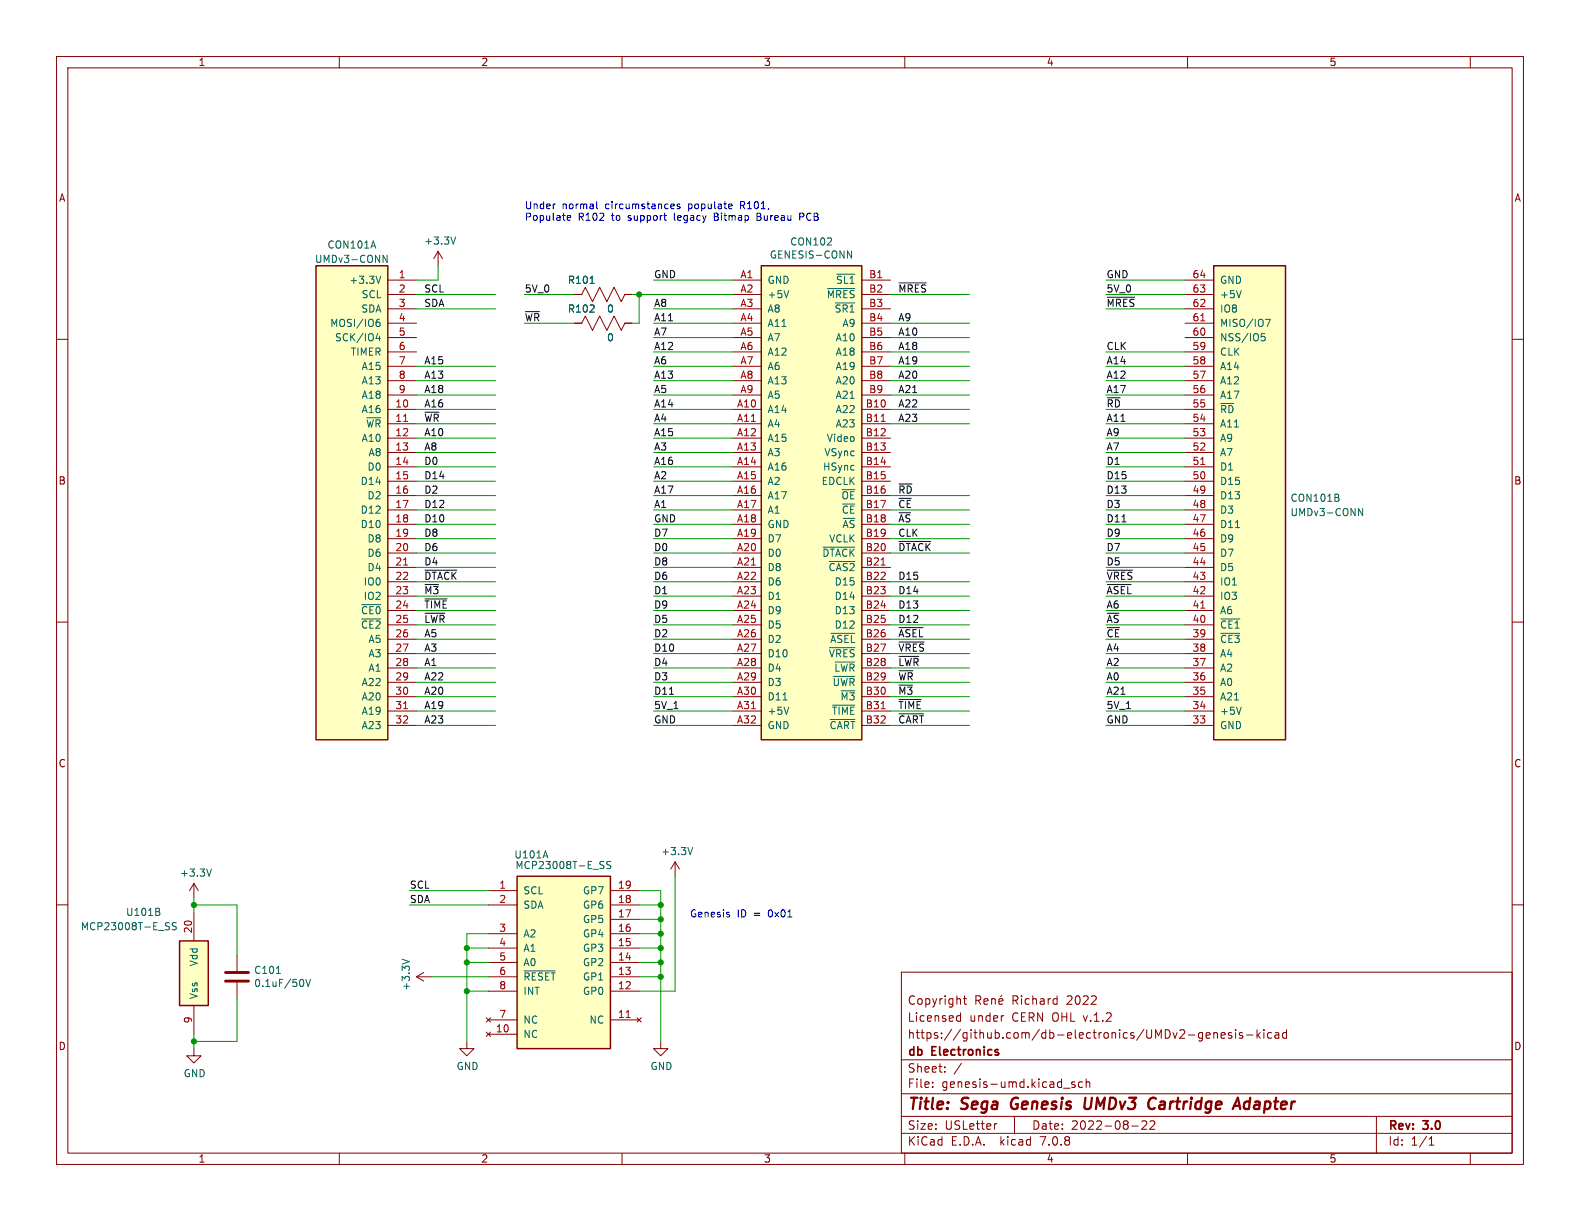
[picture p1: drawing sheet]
<svg xmlns="http://www.w3.org/2000/svg" width="279mm" height="216mm" viewBox="0 0 279 216" stroke-linecap="round" stroke-linejoin="round" font-family="sans-serif">
<g fill="none" stroke="#840000" stroke-width=".18">
<path d="M10 10h259.4v195.9h-259.4zM12 12h255.4v191.9h-255.4zM60 10v2M110 10v2M160 10v2M210 10v2M260 10v2M10 60h2M68.6 49.5h5.1M68.6 52.1h5.1M68.6 54.6h5.1M68.6 57.2h5.1"/>
<path d="M68.6 59.7h5.1M77.5 44.5l-.8 1.2M77.5 44.5v2.5M77.5 44.5l.7 1.2M101.6 52.1h1.3l.6-1.3 1.3 2.5 1.2-2.5 1.3 2.5 1.3-2.5 1.3 2.5 .6-1.2h1.3M101.6 57.2h1.3l.6-1.3 1.3 2.5 1.2-2.5 1.3 2.5 1.3-2.5 1.3 2.5 .6-1.2h1.3M129.5 49.5h5.1M129.5 52.1h5.1M129.5 54.6h5.1M129.5 57.2h5.1M129.5 59.7h5.1M152.4 49.5h5.1"/>
<path d="M152.4 52.1h5.1M152.4 54.6h5.1M152.4 57.2h5.1M152.4 59.7h5.1M209.5 49.5h5.1M209.5 52.1h5.1M209.5 54.6h5.1M209.5 57.2h5.1M209.5 59.7h5.1M267.4 60h2M68.6 72.4h5.1M68.6 74.9h5.1"/>
<path d="M68.6 77.5h5.1M68.6 62.2h5.1M68.6 64.8h5.1M68.6 67.3h5.1M68.6 69.9h5.1M129.5 72.4h5.1M129.5 74.9h5.1M129.5 77.5h5.1M129.5 62.2h5.1M129.5 64.8h5.1M129.5 67.3h5.1M129.5 69.9h5.1"/>
<path d="M152.4 72.4h5.1M152.4 74.9h5.1M152.4 77.5h5.1M152.4 62.2h5.1M152.4 64.8h5.1M152.4 67.3h5.1M152.4 69.9h5.1M209.5 72.4h5.1M209.5 74.9h5.1M209.5 77.5h5.1M209.5 62.2h5.1M209.5 64.8h5.1"/>
<path d="M209.5 67.3h5.1M209.5 69.9h5.1M68.6 80h5.1M68.6 82.6h5.1M68.6 85.1h5.1M68.6 87.6h5.1M68.6 90.2h5.1M68.6 92.7h5.1M68.6 95.3h5.1M68.6 97.8h5.1M129.5 80h5.1M129.5 82.6h5.1"/>
<path d="M129.5 85.1h5.1M129.5 87.6h5.1M129.5 90.2h5.1M129.5 92.7h5.1M129.5 95.3h5.1M129.5 97.8h5.1M152.4 80h5.1M152.4 82.6h5.1M152.4 85.1h5.1M152.4 87.6h5.1M152.4 90.2h5.1M152.4 92.7h5.1"/>
<path d="M152.4 95.3h5.1M152.4 97.8h5.1M209.5 80h5.1M209.5 82.6h5.1M209.5 85.1h5.1M209.5 87.6h5.1M209.5 90.2h5.1M209.5 92.7h5.1M209.5 95.3h5.1M209.5 97.8h5.1M10 110h2M68.6 100.3h5.1"/>
<path d="M68.6 102.9h5.1M68.6 105.4h5.1M68.6 108h5.1M68.6 110.5h5.1M68.6 113h5.1M68.6 115.6h5.1M68.6 118.1h5.1M129.5 100.3h5.1M129.5 102.9h5.1M129.5 105.4h5.1M129.5 108h5.1M129.5 110.5h5.1"/>
<path d="M129.5 113h5.1M129.5 115.6h5.1M129.5 118.1h5.1M152.4 100.3h5.1M152.4 102.9h5.1M152.4 105.4h5.1M152.4 108h5.1M152.4 110.5h5.1M152.4 113h5.1M152.4 115.6h5.1M152.4 118.1h5.1M209.5 100.3h5.1"/>
<path d="M209.5 102.9h5.1M209.5 105.4h5.1M209.5 108h5.1M209.5 110.5h5.1M209.5 113h5.1M209.5 115.6h5.1M209.5 118.1h5.1M267.4 110h2M68.6 120.7h5.1M68.6 123.2h5.1M68.6 125.7h5.1M68.6 128.3h5.1"/>
<path d="M129.5 120.7h5.1M129.5 123.2h5.1M129.5 125.7h5.1M129.5 128.3h5.1M152.4 120.7h5.1M152.4 123.2h5.1M152.4 125.7h5.1M152.4 128.3h5.1M209.5 120.7h5.1M209.5 123.2h5.1M209.5 125.7h5.1M209.5 128.3h5.1"/>
<path d="M10 160h2M34.3 156.2l-.8 1.3M34.3 156.2v2.6M34.3 156.2l.8 1.3M86.4 157.5h5M107.9 157.5h5.1M119.4 152.4l-.8 1.3M119.4 152.4v2.5M119.4 152.4l.7 1.3M267.4 160h2M34.3 161.3v5.1M34.3 177.8v5.1"/>
<path d="M41.9 168.9v2.8M41.9 173.7v2.8M73.7 172.7h2.5M73.7 172.7l1.2 .8M74.9 172l-1.2 .7M86 180l.7 .7M86.4 175.3h5M86.4 172.7h5M86.4 170.2h5M86.4 167.6h5M86.4 165.1h5M86.4 160h5"/>
<path d="M86.7 180l-.7 .7M107.9 175.3h5.1M107.9 172.7h5.1M107.9 170.2h5.1M107.9 167.6h5.1M107.9 165.1h5.1M107.9 162.6h5.1M107.9 160h5.1M112.6 180l.8 .7M113.4 180l-.8 .7M159.4 171.9h108v32h-108zM169.3 179.7h.6"/>
<path d="M169.9 179.1v1.5M170.4 176.6h.5M170.6 176.1v1.3l.3 .2M172.6 176.9l.7-.1 .1-.2v-.4l-.3-.1h-.5v1.5M172.9 176.9l.5 .7M174 177.1l.7-.2-.1-.2-.4-.1-.2 .2 .1 .7h.5M175.4 176.7l.2-.1 .3 .1 .1 .9M175.4 176.6v1M176.6 177.1l.8-.2-.1-.2-.4-.1-.3 .2 .1 .7h.6M177.1 176l-.2 .2M177.4 179.6h.1M186.8 176.6l.1 .1"/>
<path d="M186.9 176.1v1.5M186.9 177.5l-.1 .1M34.3 185.4v1.3h1.3l-1.3 1.3-1.3-1.3h1.3M82.5 184.2v1.2h1.3l-1.3 1.3-1.2-1.3h1.2M86 182.5l.7 .8M86.4 182.9h5M86.4 180.3h5M86.7 182.5l-.7 .8M107.9 180.3h5.1M116.8 184.2v1.2h1.3l-1.3 1.3-1.2-1.3h1.2M159.4 197.4h108M159.4 193.4h108"/>
<path d="M159.4 187.4h108M164.9 192.1v.2M164.9 191.4v.1M167.1 189.4v.2M167.1 188.7v.1M169.3 180.5h.6M170 188l-1.3 1.9M176.3 198.7l-.3 .1M179.4 197.4v3M188.1 192.4h1.1M190.1 191.4l-.4-.1-.2 .2 .1 .2 .5 .2v.3h-.6M191.4 191.4l-.4-.1-.3 .3v.4l.2 .2h.5"/>
<path d="M192.1 191.4l.2-.1 .3 .1 .1 .9M192.1 190.8v1.5M200.1 199.1h1.2M201.9 198.3l.6-.1 .2 .1 .1 .3-.9 1.1h.9M203.4 198.3l.5-.1 .2 .1 .1 .3-.9 1.1h.9M212.1 183.5h.5M212.1 182.7h.5M212.6 182.6v1.2l-.2 .3-.4-.1M213.3 183.1l.7-.2-.1-.2-.4-.1-.2 .2 .1 .7h.5M214.6 182.7l.3-.1 .3 .1 .1 .9M214.6 182.6v1M215.9 183.1l.7-.2v-.2l-.5-.1-.2 .2 .1 .7h.6"/>
<path d="M217.8 182.7l-.4-.1-.2 .2 .1 .2 .5 .2v.3h-.6M218.5 182.1v.1M218.5 182.6v1M219.7 182.7l-.3-.1-.3 .2 .1 .2 .5 .2v.3h-.6M220.4 183h1.2M222.3 182.1v1.5M222.4 183l.5 .6M222.9 182.6l-.6 .6M223.5 182.1v.1M223.5 182.6v1M224.9 182.7l-.5-.1-.3 .3v.4l.2 .2h.6M225.5 182.7h.6v.9"/>
<path d="M226.1 182.9l-.5 .1a.29 .29 0 0 0-.2 .3 .29 .29 0 0 0 .2 .3l.5-.1M227.5 182.7l-.4-.1-.3 .3v.4l.1 .2h.6M227.5 182.1v1.5M243.4 197.4v6.5M60 203.9v2M110 203.9v2M159.4 200.4h108M160 203.9v2M210 203.9v2M252.7 202.5h.9M252.7 201.4l.4-.4v1.5M260 203.9v2"/>
</g>
<path d="M179.1 194.4a1.27 1.27 0 0 0-.1 1.6M191.9 194.1l-.2 1.6 .2 .3a.66 .66 0 0 0 .9-.1M203.9 194.1l.5 .2M204.2 195.9l-.4 .2M218.2 195.5h1M218.9 194.1l.4 2M220.8 194.8a.66 .66 0 0 0-.8 .4v.7l.3 .2h.4" fill="none" stroke="#840000" stroke-width=".4"/>
<g fill="#ffffc2" stroke="#ffffc2" stroke-width=".18">
<path d="M134.6 47h17.8v83.8h-17.8z"/>
<path d="M55.9 47h12.7v83.8h-12.7z"/>
<path d="M91.4 154.9h16.5v30.5h-16.5z"/>
<path d="M214.6 47h12.7v83.8h-12.7z"/>
<path d="M31.7 166.4h5.1v11.4h-5.1z"/>
</g>
<path d="M55.9 47h12.7v83.8h-12.7zM134.6 47h17.8v83.8h-17.8zM214.6 47h12.7v83.8h-12.7zM91.4 154.9h16.5v30.5h-16.5zM31.7 166.4h5.1v11.4h-5.1z" fill="none" stroke="#840000" stroke-width=".25"/>
<g fill="none" stroke="#006464" stroke-width=".18">
<path d="M66.6 57l.4-.1 .2 .3-.1 .5h-.5M66.8 58.9l-.3 .9h.8M67.1 56.5l-.4 .1M67.1 59.4v.9M67.3 48.8l-.4 1.3M67.7 45.1l.8 1.3v-1.3M80.6 41.9l-.5 1.3M104.4 50.1h.7M139.5 51.4l-.4 1.2M146.3 43.3h.7M146.3 51h4.9M147 42.2v.4"/>
<path d="M147.7 53.6h3.5M148 48.5h3.2M149.9 44.4l.7 1.2v-1.2M219.5 51.4l-.4 1.2M223.1 59h.6M223.1 59.5h.4l.2 .2-.1 .5h-.5M223.8 56.5h.8l-.5 1.2M215.9 71.3h2.3M145.5 96.7h5.7M146.6 99.3h4.6M218.5 93.3h.7M236.7 88l.1 .2-.1 .4"/>
<path d="M236.7 87.5v.4M240.2 89.9l.8 1.3v-1.3M64 106.9h3.3M64 109.4h3.3M146.7 114.5h4.5M146.9 112h4.3M147.4 119.6h3.8M147.7 117.1h3.5M215.9 112h3.3M215.9 109.4h3.3M138.5 123.8h.7M139.5 125l-.4 1.3"/>
<path d="M146.8 127.2h4.4M147.2 124.7h4M219.5 125l-.4 1.3M37.4 153.7l-.4 1.2M96.5 150.4l.4 1.3M106.3 152.3l.5 .1M106.6 153l.2 .2-.2 .4M108 152.4l-.5-.1-.2 .1v.4l.6 .2 .1 .3-.2 .3-.5-.1M122.5 149.9l-.4 1.2M28 161.2l.3 .2-.1 .3-.2 .2M28.1 160.7l.1 .1-.1 .3M29.5 163.1l.5 .1"/>
<path d="M29.7 163.8l.3 .2-.3 .4M31.2 163.2l-.5-.1-.3 .3 .2 .3 .5 .2v.4l-.2 .1-.5-.1M48.9 172.1h.7M53.5 173.2l.2 .5-.2 .7M54.1 173.2l.4 1.2 .4-1.2M71.1 169.6l1.3 .4M92.7 171.7h5.5"/>
</g>
<path d="M212.3 56.7h.8M71.4 74.5h.7M155.8 74.5h.7M71.4 99.9h.7M155.8 99.9h.7M212.3 82.1h.8M212.3 107.5h.8M71.4 125.3h.7M155.8 125.3h.7M110.7 179.9h.8" fill="none" stroke="#a90000" stroke-width=".18"/>
<path d="M39.9 173.5h4M39.9 172h4" fill="none" stroke="#840000" stroke-width=".51"/>
<g fill="none" stroke="#0f0f0f" stroke-width=".18">
<path d="M159 50h4.8M195.8 52.6h4.8M159 95.7h5.6M198.4 92.3h.7M75.2 100.8h5.6M75.2 108.4h3.5M75.2 105.9h3.9M159 113.5h4.4M159 116.1h3.5M159 111h4.2M195.8 103.4h4.2M195.8 100.8h4.5"/>
<path d="M118.4 122.8h.7M159 126.2h4.3M159 123.7h3.9"/>
</g>
<g fill="none" stroke="#0000c2" stroke-width=".18">
<path d="M98.1 36.1h.1M100.3 38.5l.6-.1v-.2l-.4-.1-.2 .2 .1 .6h.5M105.5 35.6v1.1l.2 .2M117.4 38.1h.4M117.7 39h.1M118.8 36.1h.4v.3l-.6 .1M119.2 36.9h-.4M120.2 36.1h-.3l-.2 .1 .1 .2 .4 .1v.4h-.5M126.3 37.7v1.3h.5M126.3 38.3h.4M129.3 36.1l.2 .3-.6 .1M129.4 36.9h-.1"/>
<path d="M133.9 37.7v1.3h.5M133.9 38.3h.4M142 37.7h-.6v1.3M142 38.3l-.6 .1M128.9 161.7l.1 .2-.1 .2M128.9 161.3l.1 .1"/>
</g>
<g fill="none" stroke="#009600" stroke-width=".18">
<path d="M73.7 54.6h13.9M73.7 52.1h13.9M77.5 47v2.5h-3.8M92.7 52.1h8.9M92.7 57.2h8.9M111.8 52.1h17.7M113 52.1v5.1h-1.2M115.6 54.6h13.9M115.6 49.5h13.9M115.6 59.7h13.9M115.6 57.2h13.9M157.5 52.1h13.9"/>
<path d="M157.5 59.7h13.9M157.5 57.2h13.9M195.6 54.6h13.9M195.6 52.1h13.9M195.6 49.5h13.9M73.7 77.5h13.9M73.7 64.8h13.9M73.7 67.3h13.9M73.7 69.9h13.9M73.7 72.4h13.9M73.7 74.9h13.9M115.6 77.5h13.9"/>
<path d="M115.6 64.8h13.9M115.6 62.2h13.9M115.6 67.3h13.9M115.6 69.9h13.9M115.6 72.4h13.9M115.6 74.9h13.9M157.5 64.8h13.9M157.5 62.2h13.9M157.5 67.3h13.9M157.5 69.9h13.9M157.5 72.4h13.9M157.5 74.9h13.9"/>
<path d="M195.6 77.5h13.9M195.6 64.8h13.9M195.6 62.2h13.9M195.6 67.3h13.9M195.6 69.9h13.9M195.6 72.4h13.9M195.6 74.9h13.9M73.7 97.8h13.9M73.7 82.6h13.9M73.7 80h13.9M73.7 87.6h13.9M73.7 90.2h13.9"/>
<path d="M73.7 85.1h13.9M73.7 95.3h13.9M73.7 92.7h13.9M115.6 97.8h13.9M115.6 82.6h13.9M115.6 80h13.9M115.6 87.6h13.9M115.6 90.2h13.9M115.6 85.1h13.9M115.6 95.3h13.9M115.6 92.7h13.9M157.5 97.8h13.9"/>
<path d="M157.5 87.6h13.9M157.5 90.2h13.9M157.5 95.3h13.9M157.5 92.7h13.9M195.6 97.8h13.9M195.6 82.6h13.9M195.6 80h13.9M195.6 87.6h13.9M195.6 90.2h13.9M195.6 85.1h13.9M195.6 95.3h13.9M195.6 92.7h13.9"/>
<path d="M73.7 102.9h13.9M73.7 100.3h13.9M73.7 115.6h13.9M73.7 118.1h13.9M73.7 110.5h13.9M73.7 108h13.9M73.7 113h13.9M73.7 105.4h13.9M115.6 102.9h13.9M115.6 100.3h13.9M115.6 115.6h13.9M115.6 118.1h13.9"/>
<path d="M115.6 110.5h13.9M115.6 108h13.9M115.6 113h13.9M115.6 105.4h13.9M157.5 102.9h13.9M157.5 115.6h13.9M157.5 118.1h13.9M157.5 110.5h13.9M157.5 108h13.9M157.5 113h13.9M157.5 105.4h13.9M195.6 102.9h13.9"/>
<path d="M195.6 100.3h13.9M195.6 115.6h13.9M195.6 118.1h13.9M195.6 110.5h13.9M195.6 108h13.9M195.6 113h13.9M195.6 105.4h13.9M73.7 120.7h13.9M73.7 123.2h13.9M73.7 125.7h13.9M73.7 128.3h13.9M115.6 120.7h13.9"/>
<path d="M115.6 123.2h13.9M115.6 125.7h13.9M115.6 128.3h13.9M157.5 120.7h13.9M157.5 123.2h13.9M157.5 125.7h13.9M157.5 128.3h13.9M195.6 120.7h13.9M195.6 123.2h13.9M195.6 125.7h13.9M195.6 128.3h13.9M34.3 158.8v2.5"/>
<path d="M72.4 157.5h14M113 157.5h3.8v26.7M119.4 154.9v20.4h-6.4M34.3 160h7.6v8.9M41.9 176.5v7.7h-7.6M72.4 160h14M76.2 172.7h10.2M82.5 167.6h3.9M82.5 170.2h3.9M82.5 175.3h3.9M86.4 165.1h-3.9v19.1M113 160h3.8"/>
<path d="M113 162.6h3.8M113 165.1h3.8M113 167.6h3.8M113 172.7h3.8M113 170.2h3.8M34.3 182.9v2.5"/>
</g>
<g fill="#009600" stroke="#009600" stroke-width=".18">
<circle cx="116.8" cy="162.6" r=".46"/>
<circle cx="116.8" cy="160" r=".46"/>
<circle cx="116.8" cy="172.7" r=".46"/>
<circle cx="116.8" cy="170.2" r=".46"/>
<circle cx="116.8" cy="167.6" r=".46"/>
<circle cx="116.8" cy="165.1" r=".46"/>
<circle cx="34.3" cy="160" r=".46"/>
<circle cx="82.5" cy="167.6" r=".46"/>
<circle cx="82.5" cy="170.2" r=".46"/>
<circle cx="34.3" cy="184.2" r=".46"/>
<circle cx="82.5" cy="175.3" r=".46"/>
<circle cx="113" cy="52.1" r=".46"/>
</g>
<g font-size="2.8" fill="#840000">
<text x="160.4" y="196.8">Title:</text>
<text x="170.1" y="196.8">Sega</text>
<text x="179.6" y="196.8">Genesis</text>
<text x="193.4" y="196.8">UMDv3</text>
<text x="205.5" y="196.8">Cartridge</text>
<text x="221.5" y="196.8">Adapter</text>
</g>
<g font-size="2.1" fill="#840000">
<text x="160.4" y="177.9">Copyright</text>
<text x="179" y="177.9">Richard</text>
<text x="188.8" y="177.9">2022</text>
<text x="160.4" y="183.9">https://github.com/db-electronics/UMDv2-genesis-kicad</text>
<text x="160.4" y="180.9">Licensed</text>
<text x="171.4" y="180.9">under</text>
<text x="179" y="180.9">CERN OHL v.1.2</text>
<text x="160.4" y="189.9">Sheet:</text>
<text x="160.4" y="187.1">db</text>
<text x="164.9" y="187.1">Electronics</text>
<text x="160.4" y="192.6">File:</text>
<text x="166.5" y="192.6">genesis-umd.kicad_sch</text>
<text x="160.4" y="202.8">KiCad</text>
<text x="160.4" y="200">Size:</text>
<text x="167.1" y="200">USLetter</text>
<text x="168.1" y="202.8">E.D.A.</text>
<text x="177" y="202.8">kicad</text>
<text x="182.4" y="200">Date:</text>
<text x="184.2" y="202.8">7.0.8</text>
<text x="189.4" y="200">2022-08-22</text>
<text x="245.4" y="200.2">Rev:</text>
<text x="245.4" y="202.8">Id:</text>
<text x="249.5" y="202.8">1/1</text>
<text x="251.8" y="200.2">3.0</text>
</g>
<g font-size="1.8" fill="#840000">
<text x="35" y="11.9">1</text>
<text x="85" y="11.9">2</text>
<text x="135" y="11.9">3</text>
<text x="185" y="11.9">4</text>
<text x="235" y="11.9">5</text>
<text x="10.3" y="35.9">A</text>
<text x="267.7" y="35.9">A</text>
<text x="10.3" y="85.9">B</text>
<text x="267.7" y="85.9">B</text>
<text x="10.3" y="135.9">C</text>
<text x="267.7" y="135.9">C</text>
<text x="10.3" y="185.9">D</text>
<text x="267.7" y="185.9">D</text>
<text x="35" y="205.8">1</text>
<text x="85" y="205.8">2</text>
<text x="135" y="205.8">3</text>
<text x="185" y="205.8">4</text>
<text x="235" y="205.8">5</text>
</g>
<g font-size="1.8" fill="#0000c2">
<text x="92.7" y="37.1">Under</text>
<text x="92.7" y="39.1">Populate</text>
<text x="99.4" y="37.1">normal</text>
<text x="102.2" y="39.1">R102</text>
<text x="107.1" y="37.1">circumstances</text>
<text x="108.3" y="39.1">to</text>
<text x="111.3" y="39.1">support</text>
<text x="119.6" y="39.1">legacy</text>
<text x="122" y="37.1">populate</text>
<text x="126.9" y="39.1">Bitmap</text>
<text x="131.4" y="37.1">R101,</text>
<text x="134.7" y="39.1">Bureau</text>
<text x="142.5" y="39.1">PCB</text>
<text x="121.9" y="162.3">Genesis</text>
<text x="130.3" y="162.3">ID</text>
<text x="133.4" y="162.3">=</text>
<text x="136.1" y="162.3">0x01</text>
</g>
<g font-size="1.8" fill="#006464">
<text x="55.6" y="46.7">UMDv3-CONN</text>
<text x="57.8" y="44.2">CON101A</text>
<text x="74.9" y="43.5">+3.3V</text>
<text x="136" y="45.9">GENESIS-CONN</text>
<text x="139.6" y="43.6">CON102</text>
<text x="61.7" y="50.4">+3.3V</text>
<text x="63.9" y="52.9">SCL</text>
<text x="100.3" y="50.4">R101</text>
<text x="135.6" y="50.4">GND</text>
<text x="135.6" y="52.9">+5V</text>
<text x="146.1" y="52.9">~{MRES}</text>
<text x="147.7" y="50.4">~{SL1}</text>
<text x="215.6" y="52.9">+5V</text>
<text x="215.6" y="50.4">GND</text>
<text x="58.3" y="58">MOSI/IO6</text>
<text x="63.8" y="55.5">SDA</text>
<text x="100.3" y="55.5">R102</text>
<text x="107.2" y="55.5">0</text>
<text x="135.6" y="55.5">A8</text>
<text x="135.6" y="58">A11</text>
<text x="147.5" y="55.5">~{SR1}</text>
<text x="148.9" y="58">A9</text>
<text x="215.6" y="58">MISO/IO7</text>
<text x="215.6" y="55.5">IO8</text>
<text x="59.1" y="60.6">SCK/IO4</text>
<text x="61.9" y="63.1">TIMER</text>
<text x="63.9" y="65.6">A15</text>
<text x="107.2" y="60.6">0</text>
<text x="135.6" y="60.6">A7</text>
<text x="135.6" y="63.1">A12</text>
<text x="135.6" y="65.6">A6</text>
<text x="147.7" y="60.6">A10</text>
<text x="147.7" y="63.1">A18</text>
<text x="147.7" y="65.6">A19</text>
<text x="215.6" y="65.6">A14</text>
<text x="215.6" y="63.1">CLK</text>
<text x="215.6" y="60.6">NSS/IO5</text>
<text x="63.9" y="68.2">A13</text>
<text x="63.9" y="70.7">A18</text>
<text x="135.6" y="68.2">A13</text>
<text x="135.6" y="70.7">A5</text>
<text x="147.7" y="68.2">A20</text>
<text x="147.7" y="70.7">A21</text>
<text x="215.6" y="70.7">A17</text>
<text x="215.6" y="68.2">A12</text>
<text x="63.9" y="73.3">A16</text>
<text x="64.6" y="75.8">~{WR}</text>
<text x="135.6" y="73.3">A14</text>
<text x="135.6" y="75.8">A4</text>
<text x="147.7" y="73.3">A22</text>
<text x="147.7" y="75.8">A23</text>
<text x="215.6" y="75.8">A11</text>
<text x="215.6" y="73.3">~{RD}</text>
<text x="63.9" y="78.3">A10</text>
<text x="64.9" y="83.4">D0</text>
<text x="65.1" y="80.9">A8</text>
<text x="135.6" y="78.3">A15</text>
<text x="135.6" y="80.9">A3</text>
<text x="135.6" y="83.4">A16</text>
<text x="145.4" y="83.4">HSync</text>
<text x="145.7" y="80.9">VSync</text>
<text x="146.1" y="78.3">Video</text>
<text x="215.6" y="83.4">D1</text>
<text x="215.6" y="80.9">A7</text>
<text x="215.6" y="78.3">A9</text>
<text x="63.7" y="86">D14</text>
<text x="64.9" y="88.5">D2</text>
<text x="135.6" y="86">A2</text>
<text x="135.6" y="88.5">A17</text>
<text x="145.2" y="86">EDCLK</text>
<text x="148.7" y="88.5">~{OE}</text>
<text x="215.6" y="88.5">D13</text>
<text x="215.6" y="86">D15</text>
<text x="228.1" y="88.9">CON101B</text>
<text x="63.7" y="91">D12</text>
<text x="63.7" y="93.6">D10</text>
<text x="135.6" y="91">A1</text>
<text x="135.6" y="93.6">GND</text>
<text x="148.8" y="91">~{CE}</text>
<text x="148.9" y="93.6">~{AS}</text>
<text x="215.6" y="93.6">D11</text>
<text x="215.6" y="91">D3</text>
<text x="228.1" y="91.5">UMDv3-CONN</text>
<text x="64.9" y="96.1">D8</text>
<text x="64.9" y="98.7">D6</text>
<text x="64.9" y="101.2">D4</text>
<text x="135.6" y="96.1">D7</text>
<text x="135.6" y="98.7">D0</text>
<text x="135.6" y="101.2">D8</text>
<text x="145.3" y="98.7">~{DTACK}</text>
<text x="146.4" y="101.2">~{CAS2}</text>
<text x="146.5" y="96.1">VCLK</text>
<text x="215.6" y="101.2">D5</text>
<text x="215.6" y="98.7">D7</text>
<text x="215.6" y="96.1">D9</text>
<text x="64.2" y="103.7">IO0</text>
<text x="64.2" y="106.3">IO2</text>
<text x="135.6" y="103.7">D6</text>
<text x="135.6" y="106.3">D1</text>
<text x="147.5" y="103.7">D15</text>
<text x="147.5" y="106.3">D14</text>
<text x="215.6" y="106.3">IO3</text>
<text x="215.6" y="103.7">IO1</text>
<text x="63.7" y="108.8">~{CE0}</text>
<text x="63.7" y="111.4">~{CE2}</text>
<text x="65.1" y="113.9">A5</text>
<text x="135.6" y="108.8">D9</text>
<text x="135.6" y="111.4">D5</text>
<text x="135.6" y="113.9">D2</text>
<text x="146.7" y="113.9">~{ASEL}</text>
<text x="147.5" y="108.8">D13</text>
<text x="147.5" y="111.4">D12</text>
<text x="215.6" y="113.9">~{CE3}</text>
<text x="215.6" y="111.4">~{CE1}</text>
<text x="215.6" y="108.8">A6</text>
<text x="65.1" y="116.4">A3</text>
<text x="65.1" y="119">A1</text>
<text x="135.6" y="116.4">D10</text>
<text x="135.6" y="119">D4</text>
<text x="146.5" y="116.4">~{VRES}</text>
<text x="147.4" y="119">~{LWR}</text>
<text x="215.6" y="119">A2</text>
<text x="215.6" y="116.4">A4</text>
<text x="63.9" y="121.5">A22</text>
<text x="63.9" y="124.1">A20</text>
<text x="135.6" y="121.5">D3</text>
<text x="135.6" y="124.1">D11</text>
<text x="147.1" y="121.5">~{UWR}</text>
<text x="148.5" y="124.1">~{M3}</text>
<text x="215.6" y="124.1">A21</text>
<text x="215.6" y="121.5">A0</text>
<text x="63.9" y="126.6">A19</text>
<text x="63.9" y="129.1">A23</text>
<text x="135.6" y="126.6">+5V</text>
<text x="135.6" y="129.1">GND</text>
<text x="146.6" y="129.1">~{CART}</text>
<text x="147" y="126.6">~{TIME}</text>
<text x="215.6" y="129.1">GND</text>
<text x="215.6" y="126.6">+5V</text>
<text x="31.7" y="155.2">+3.3V</text>
<text x="90.9" y="152">U101A</text>
<text x="91" y="153.9">MCP23008T-E_SS</text>
<text x="116.8" y="151.4">+3.3V</text>
<text x="92.5" y="158.3">SCL</text>
<text x="92.5" y="160.9">SDA</text>
<text x="103" y="160.9">GP6</text>
<text x="103" y="158.3">GP7</text>
<text x="14.2" y="164.7">MCP23008T-E_SS</text>
<text x="22.2" y="162.2">U101B</text>
<text x="92.5" y="166">A2</text>
<text x="103" y="166">GP4</text>
<text x="103" y="163.4">GP5</text>
<text x="35.2" y="171" transform="rotate(-90 35.2 171)">Vdd</text>
<text x="44.8" y="172.4">C101</text>
<text x="92.5" y="168.5">A1</text>
<text x="92.5" y="171">A0</text>
<text x="92.5" y="173.6">~{RESET}</text>
<text x="103" y="173.6">GP1</text>
<text x="103" y="171">GP2</text>
<text x="103" y="168.5">GP3</text>
<text x="35.2" y="176.8" transform="rotate(-90 35.2 176.8)">Vss</text>
<text x="44.8" y="174.7">0.1uF/50V</text>
<text x="72.7" y="175.3" transform="rotate(-90 72.7 175.3)">+3.3V</text>
<text x="92.5" y="176.1">INT</text>
<text x="103" y="176.1">GP0</text>
<text x="92.5" y="183.7">NC</text>
<text x="92.5" y="181.2">NC</text>
<text x="104.1" y="181.2">NC</text>
<text x="32.4" y="190.7">GND</text>
<text x="80.6" y="189.4">GND</text>
<text x="114.9" y="189.4">GND</text>
</g>
<g font-size="1.8" fill="#a90000">
<text x="70.4" y="49.3">1</text>
<text x="70.4" y="51.8">2</text>
<text x="130.8" y="49.3">A1</text>
<text x="130.8" y="51.8">A2</text>
<text x="153.6" y="49.3">B1</text>
<text x="153.6" y="51.8">B2</text>
<text x="210.8" y="51.8">63</text>
<text x="210.8" y="49.3">64</text>
<text x="70.4" y="54.4">3</text>
<text x="70.4" y="56.9">4</text>
<text x="70.4" y="59.4">5</text>
<text x="130.8" y="54.4">A3</text>
<text x="130.8" y="56.9">A4</text>
<text x="130.8" y="59.4">A5</text>
<text x="153.6" y="54.4">B3</text>
<text x="153.6" y="56.9">B4</text>
<text x="153.6" y="59.4">B5</text>
<text x="210.8" y="59.4">60</text>
<text x="210.8" y="56.9">61</text>
<text x="210.8" y="54.4">62</text>
<text x="70.4" y="62">6</text>
<text x="70.4" y="64.5">7</text>
<text x="130.8" y="62">A6</text>
<text x="130.8" y="64.5">A7</text>
<text x="153.6" y="62">B6</text>
<text x="153.6" y="64.5">B7</text>
<text x="210.8" y="64.5">58</text>
<text x="210.8" y="62">59</text>
<text x="70.4" y="67.1">8</text>
<text x="70.4" y="69.6">9</text>
<text x="130.8" y="67.1">A8</text>
<text x="130.8" y="69.6">A9</text>
<text x="153.6" y="67.1">B8</text>
<text x="153.6" y="69.6">B9</text>
<text x="210.8" y="69.6">56</text>
<text x="210.8" y="67.1">57</text>
<text x="69.8" y="72.1">10</text>
<text x="69.8" y="74.7">11</text>
<text x="69.8" y="77.2">12</text>
<text x="130.2" y="72.1">A10</text>
<text x="130.2" y="74.7">A11</text>
<text x="130.2" y="77.2">A12</text>
<text x="153" y="72.1">B10</text>
<text x="153" y="74.7">B11</text>
<text x="153" y="77.2">B12</text>
<text x="210.8" y="77.2">53</text>
<text x="210.8" y="74.7">54</text>
<text x="210.8" y="72.1">55</text>
<text x="69.8" y="79.8">13</text>
<text x="69.8" y="82.3">14</text>
<text x="130.2" y="79.8">A13</text>
<text x="130.2" y="82.3">A14</text>
<text x="153" y="79.8">B13</text>
<text x="153" y="82.3">B14</text>
<text x="210.8" y="82.3">51</text>
<text x="210.8" y="79.8">52</text>
<text x="69.8" y="84.8">15</text>
<text x="69.8" y="87.4">16</text>
<text x="69.8" y="89.9">17</text>
<text x="130.2" y="84.8">A15</text>
<text x="130.2" y="87.4">A16</text>
<text x="130.2" y="89.9">A17</text>
<text x="153" y="84.8">B15</text>
<text x="153" y="87.4">B16</text>
<text x="153" y="89.9">B17</text>
<text x="210.8" y="89.9">48</text>
<text x="210.8" y="87.4">49</text>
<text x="210.8" y="84.8">50</text>
<text x="69.8" y="92.5">18</text>
<text x="69.8" y="95">19</text>
<text x="130.2" y="92.5">A18</text>
<text x="130.2" y="95">A19</text>
<text x="153" y="92.5">B18</text>
<text x="153" y="95">B19</text>
<text x="210.8" y="95">46</text>
<text x="210.8" y="92.5">47</text>
<text x="69.8" y="97.5">20</text>
<text x="69.8" y="100.1">21</text>
<text x="130.2" y="97.5">A20</text>
<text x="130.2" y="100.1">A21</text>
<text x="153" y="97.5">B20</text>
<text x="153" y="100.1">B21</text>
<text x="210.8" y="100.1">44</text>
<text x="210.8" y="97.5">45</text>
<text x="69.8" y="102.6">22</text>
<text x="69.8" y="105.2">23</text>
<text x="69.8" y="107.7">24</text>
<text x="130.2" y="102.6">A22</text>
<text x="130.2" y="105.2">A23</text>
<text x="130.2" y="107.7">A24</text>
<text x="153" y="102.6">B22</text>
<text x="153" y="105.2">B23</text>
<text x="153" y="107.7">B24</text>
<text x="210.8" y="107.7">41</text>
<text x="210.8" y="105.2">42</text>
<text x="210.8" y="102.6">43</text>
<text x="69.8" y="110.2">25</text>
<text x="69.8" y="112.8">26</text>
<text x="130.2" y="110.2">A25</text>
<text x="130.2" y="112.8">A26</text>
<text x="153" y="110.2">B25</text>
<text x="153" y="112.8">B26</text>
<text x="210.8" y="112.8">39</text>
<text x="210.8" y="110.2">40</text>
<text x="69.8" y="115.3">27</text>
<text x="69.8" y="117.9">28</text>
<text x="130.2" y="115.3">A27</text>
<text x="130.2" y="117.9">A28</text>
<text x="153" y="115.3">B27</text>
<text x="153" y="117.9">B28</text>
<text x="210.8" y="117.9">37</text>
<text x="210.8" y="115.3">38</text>
<text x="69.8" y="120.4">29</text>
<text x="69.8" y="122.9">30</text>
<text x="69.8" y="125.5">31</text>
<text x="130.2" y="120.4">A29</text>
<text x="130.2" y="122.9">A30</text>
<text x="130.2" y="125.5">A31</text>
<text x="153" y="120.4">B29</text>
<text x="153" y="122.9">B30</text>
<text x="153" y="125.5">B31</text>
<text x="210.8" y="125.5">34</text>
<text x="210.8" y="122.9">35</text>
<text x="210.8" y="120.4">36</text>
<text x="69.8" y="128">32</text>
<text x="130.2" y="128">A32</text>
<text x="153" y="128">B32</text>
<text x="210.8" y="128">33</text>
<text x="88.2" y="157.2">1</text>
<text x="88.2" y="159.8">2</text>
<text x="109.2" y="159.8">18</text>
<text x="109.2" y="157.2">19</text>
<text x="34" y="165.1" transform="rotate(-90 34 165.1)">20</text>
<text x="88.2" y="164.8">3</text>
<text x="88.2" y="167.4">4</text>
<text x="109.2" y="167.4">15</text>
<text x="109.2" y="164.8">16</text>
<text x="109.2" y="162.3">17</text>
<text x="88.2" y="169.9">5</text>
<text x="88.2" y="172.5">6</text>
<text x="109.2" y="172.5">13</text>
<text x="109.2" y="169.9">14</text>
<text x="88.2" y="175">8</text>
<text x="109.2" y="175">12</text>
<text x="34" y="181" transform="rotate(-90 34 181)">9</text>
<text x="87.6" y="182.6">10</text>
<text x="88.2" y="180.1">7</text>
<text x="109.2" y="180.1">11</text>
</g>
<g font-size="1.8" fill="#0f0f0f">
<text x="74.9" y="51.8">SCL</text>
<text x="92.7" y="51.8">5V_0</text>
<text x="115.6" y="49.3">GND</text>
<text x="158.7" y="51.8">~{MRES}</text>
<text x="195.6" y="49.3">GND</text>
<text x="195.6" y="51.8">5V_0</text>
<text x="74.9" y="54.3">SDA</text>
<text x="92.7" y="56.9">~{WR}</text>
<text x="115.6" y="59.4">A7</text>
<text x="115.6" y="56.9">A11</text>
<text x="115.6" y="54.3">A8</text>
<text x="158.7" y="59.4">A10</text>
<text x="158.7" y="56.9">A9</text>
<text x="195.6" y="54.3">~{MRES}</text>
<text x="74.9" y="64.5">A15</text>
<text x="115.6" y="62">A12</text>
<text x="115.6" y="64.5">A6</text>
<text x="158.7" y="64.5">A19</text>
<text x="158.7" y="62">A18</text>
<text x="195.6" y="62">CLK</text>
<text x="195.6" y="64.5">A14</text>
<text x="74.9" y="69.6">A18</text>
<text x="74.9" y="67">A13</text>
<text x="115.6" y="67">A13</text>
<text x="115.6" y="69.6">A5</text>
<text x="158.7" y="69.6">A21</text>
<text x="158.7" y="67">A20</text>
<text x="195.6" y="69.6">A17</text>
<text x="195.6" y="67">A12</text>
<text x="74.9" y="72.1">A16</text>
<text x="74.9" y="74.7">~{WR}</text>
<text x="74.9" y="77.2">A10</text>
<text x="115.6" y="77.2">A15</text>
<text x="115.6" y="74.7">A4</text>
<text x="115.6" y="72.1">A14</text>
<text x="158.7" y="72.1">A22</text>
<text x="158.7" y="74.7">A23</text>
<text x="195.6" y="77.2">A9</text>
<text x="195.6" y="72.1">~{RD}</text>
<text x="195.6" y="74.7">A11</text>
<text x="74.9" y="79.7">A8</text>
<text x="74.9" y="82.3">D0</text>
<text x="115.6" y="79.7">A3</text>
<text x="115.6" y="82.3">A16</text>
<text x="195.6" y="79.7">A7</text>
<text x="195.6" y="82.3">D1</text>
<text x="74.9" y="87.4">D2</text>
<text x="74.9" y="89.9">D12</text>
<text x="74.9" y="84.8">D14</text>
<text x="115.6" y="87.4">A17</text>
<text x="115.6" y="89.9">A1</text>
<text x="115.6" y="84.8">A2</text>
<text x="158.7" y="89.9">~{CE}</text>
<text x="158.7" y="87.4">~{RD}</text>
<text x="195.6" y="84.8">D15</text>
<text x="195.6" y="87.4">D13</text>
<text x="195.6" y="89.9">D3</text>
<text x="74.9" y="95">D8</text>
<text x="74.9" y="92.4">D10</text>
<text x="115.6" y="95">D7</text>
<text x="115.6" y="92.4">GND</text>
<text x="158.7" y="92.4">~{AS}</text>
<text x="158.7" y="95">CLK</text>
<text x="195.6" y="95">D9</text>
<text x="195.6" y="92.4">D11</text>
<text x="74.9" y="100.1">D4</text>
<text x="74.9" y="97.5">D6</text>
<text x="115.6" y="97.5">D0</text>
<text x="115.6" y="100.1">D8</text>
<text x="158.7" y="97.5">~{DTACK}</text>
<text x="195.6" y="100.1">D5</text>
<text x="195.6" y="97.5">D7</text>
<text x="74.9" y="102.6">~{DTACK}</text>
<text x="74.9" y="107.7">~{TIME}</text>
<text x="74.9" y="105.1">~{M3}</text>
<text x="115.6" y="102.6">D6</text>
<text x="115.6" y="105.1">D1</text>
<text x="115.6" y="107.7">D9</text>
<text x="158.7" y="105.1">D14</text>
<text x="158.7" y="107.7">D13</text>
<text x="158.7" y="102.6">D15</text>
<text x="195.6" y="105.1">~{ASEL}</text>
<text x="195.6" y="107.7">A6</text>
<text x="195.6" y="102.6">~{VRES}</text>
<text x="74.9" y="112.8">A5</text>
<text x="74.9" y="110.2">~{LWR}</text>
<text x="115.6" y="112.8">D2</text>
<text x="115.6" y="110.2">D5</text>
<text x="158.7" y="110.2">D12</text>
<text x="158.7" y="112.8">~{ASEL}</text>
<text x="195.6" y="112.8">~{CE}</text>
<text x="195.6" y="110.2">~{AS}</text>
<text x="74.9" y="115.3">A3</text>
<text x="74.9" y="117.8">A1</text>
<text x="115.6" y="115.3">D10</text>
<text x="115.6" y="117.8">D4</text>
<text x="158.7" y="115.3">~{VRES}</text>
<text x="158.7" y="117.8">~{LWR}</text>
<text x="195.6" y="117.8">A2</text>
<text x="195.6" y="115.3">A4</text>
<text x="74.9" y="125.5">A19</text>
<text x="74.9" y="120.4">A22</text>
<text x="74.9" y="122.9">A20</text>
<text x="115.6" y="125.5">5V_1</text>
<text x="115.6" y="122.9">D11</text>
<text x="115.6" y="120.4">D3</text>
<text x="158.7" y="122.9">~{M3}</text>
<text x="158.7" y="125.5">~{TIME}</text>
<text x="158.7" y="120.4">~{WR}</text>
<text x="195.6" y="125.5">5V_1</text>
<text x="195.6" y="122.9">A21</text>
<text x="195.6" y="120.4">A0</text>
<text x="74.9" y="128">A23</text>
<text x="115.6" y="128">GND</text>
<text x="158.7" y="128">~{CART}</text>
<text x="195.6" y="128">GND</text>
<text x="72.4" y="157.2">SCL</text>
<text x="72.4" y="159.8">SDA</text>
</g>
</svg>
